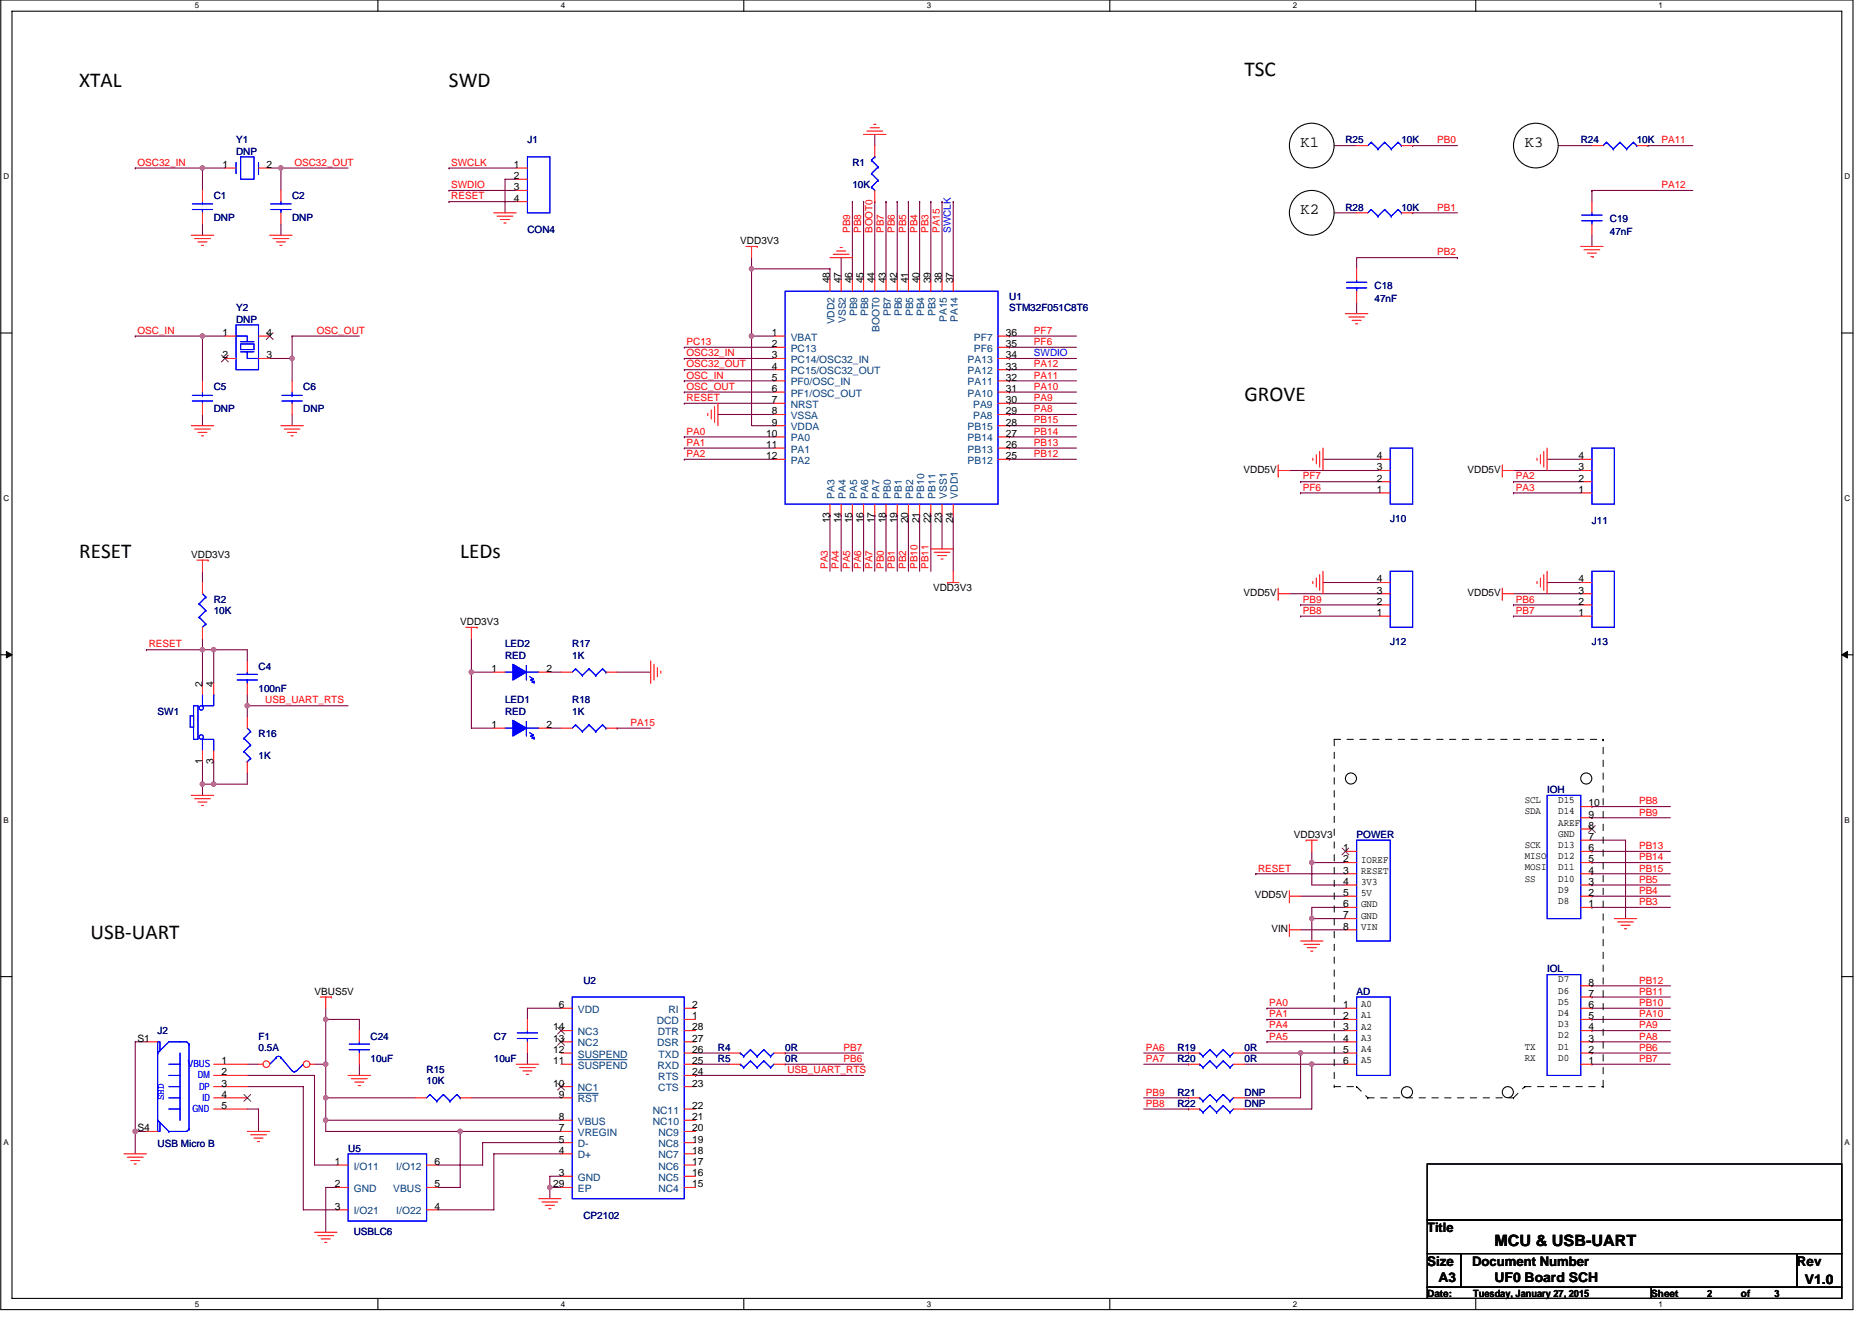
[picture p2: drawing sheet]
<svg xmlns="http://www.w3.org/2000/svg" width="297mm" height="210mm" viewBox="0 0 297 210" stroke-linecap="round" stroke-linejoin="round" font-family="sans-serif">
<path d="M.1 0h293.9v207.9h-293.9zM1.9 1.8h290.3v204.3h-290.3z" fill="none" stroke="#000" stroke-width=".17"/>
<g fill="#fff">
<path d="M30.9 .2h.7v1.4h-.7z"/>
<path d="M30.9 206.3h.7v1.4h-.7z"/>
</g>
<path d="M60 0v1.8M60 206.1v1.8" fill="none" stroke="#000" stroke-width=".17"/>
<g fill="#fff">
<path d="M89 .2h.7v1.4h-.7z"/>
<path d="M89 206.3h.7v1.4h-.7z"/>
</g>
<path d="M118 0v1.8M118 206.1v1.8" fill="none" stroke="#000" stroke-width=".17"/>
<g fill="#fff">
<path d="M147 .2h.7v1.4h-.7z"/>
<path d="M147 206.3h.7v1.4h-.7z"/>
</g>
<path d="M176.1 0v1.8M176.1 206.1v1.8" fill="none" stroke="#000" stroke-width=".17"/>
<g fill="#fff">
<path d="M205.1 .2h.7v1.4h-.7z"/>
<path d="M205.1 206.3h.7v1.4h-.7z"/>
</g>
<path d="M234.2 0v1.8M234.2 206.1v1.8" fill="none" stroke="#000" stroke-width=".17"/>
<g fill="#fff">
<path d="M263.2 .2h.7v1.4h-.7z"/>
<path d="M263.2 206.3h.7v1.4h-.7z"/>
<path d="M.6 27.3h.9v1.4h-.9z"/>
<path d="M292.7 27.3h.9v1.4h-.9z"/>
<path d="M.6 78.4h.9v1.4h-.9z"/>
<path d="M292.7 78.4h.9v1.4h-.9z"/>
</g>
<path d="M.1 52.9h1.8M292.2 52.9h1.8" fill="none" stroke="#000" stroke-width=".17"/>
<g fill="#fff">
<path d="M.6 129.5h.8v1.4h-.8z"/>
<path d="M292.7 129.5h.8v1.4h-.8z"/>
</g>
<path d="M.1 103.9h1.8M292.2 103.9h1.8" fill="none" stroke="#000" stroke-width=".17"/>
<path d="M1 103.4l.9 .5-.9 .5zM292.2 103.9l.9-.5v1z" fill="#000" stroke="#000" stroke-width=".16"/>
<g fill="#fff">
<path d="M.5 180.5h.9v1.4h-.9z"/>
<path d="M292.7 180.5h.8v1.4h-.8z"/>
</g>
<g fill="none" stroke="#000" stroke-width=".17">
<path d="M.1 155h1.8M292.2 155h1.8M226.5 184.7h65.7v8.9h-65.7zM226.5 193.6h65.7v5.4h-65.7zM226.5 199h5.3v5.3h-5.3zM231.8 199h53.3v5.3h-53.3zM285.1 199h7.1v5.3h-7.1zM226.5 204.3h35.5v1.8h-35.5zM262 204.3h30.2v1.8h-30.2z"/>
<circle cx="208.1" cy="23.1" r="3.5"/>
<circle cx="208.1" cy="33.8" r="3.5"/>
<circle cx="243.7" cy="23.1" r="3.5"/>
<circle cx="214.4" cy="123.6" r=".88"/>
<circle cx="251.7" cy="123.6" r=".88"/>
<circle cx="223.3" cy="173.3" r=".88"/>
<circle cx="239.3" cy="173.3" r=".88"/>
</g>
<g fill="none" stroke="#800040" stroke-width=".17">
<path d="M21.5 26.7h.1M21.5 26.7h10.6M32.1 35.6v1.7M32.1 26.7h3.6M32.1 26.7h.1M32.1 26.7v3.5M42.8 26.7h1.8M44.6 35.6v1.7M44.6 26.7h.1M44.6 26.7h10.6M44.6 26.7v3.5M71.2 32h.1"/>
<path d="M71.2 26.7h.1M71.2 30.2h.1M71.2 26.7h10.7M71.2 30.2h10.7M71.2 32h10.7M81.9 28.4h-1.8v5.4M135.3 32h.1M135.3 32v12.4M137 32h.1M137 32v12.4M138.8 32h.1M138.8 21.3v1.8"/>
<path d="M138.8 32v12.4M140.6 32h.1M140.6 32v12.4M142.4 32h.1M142.4 32v12.4M144.1 32h.1M144.1 32v12.4M145.9 32h.1M145.9 32v12.4M147.7 32h.1M147.7 32v12.4M149.5 32h.1"/>
<path d="M149.5 32v12.4M151.3 32h.1M151.3 32v12.4M211.7 23.1h3.6M211.7 33.8h3.6M224.2 23.1h.1M224.2 33.8h.1M224.2 23.1h7.1M224.2 33.8h7.1M247.3 23.1h5.3M252.6 30.2v1.8M252.6 30.2h.1"/>
<path d="M252.6 37.3v1.8M252.6 30.2h16M261.5 23.1h.1M261.5 23.1h7.1M21.5 53.3h.1M21.5 53.3h10.6M32.1 53.3h.1M32.1 53.3h3.6M32.1 53.3v7.2M42.8 56.9h3.6M46.4 56.9h.1M46.4 53.3v3.6"/>
<path d="M46.4 53.3h.1M46.4 56.9v3.6M46.4 53.3h10.6M108.6 56.9h.1M108.6 58.7h.1M108.6 55.1h.1M108.6 56.9h14.2M108.6 58.7h14.2M108.6 55.1h14.2M119.2 53.3v14.3h3.6M119.2 53.3h.1M119.2 42.7h12.5v1.7"/>
<path d="M119.2 40.9v1.8M119.2 42.7v10.6h3.6M119.2 42.7h.1M133.5 40.9v3.5M160.1 56.9h.1M160.1 58.7h.1M160.1 53.3h.1M160.1 55.1h.1M160.1 56.9h10.7M160.1 53.3h10.7M160.1 58.7h10.7M160.1 55.1h10.7"/>
<path d="M215.3 48v1.8M231.3 40.9h-16v1.8M231.3 40.9h.1M32.1 65.8v1.8M46.4 65.8v1.8M108.6 60.5h.1M108.6 62.2h.1M108.6 64h.1M108.6 69.3h.1M108.6 71.1h.1M108.6 72.9h.1M108.6 60.5h14.2"/>
<path d="M108.6 62.2h14.2M108.6 64h14.2M108.6 69.3h14.2M108.6 71.1h14.2M108.6 72.9h14.2M113.9 65.8h8.9M160.1 64h.1M160.1 62.2h.1M160.1 69.3h.1M160.1 71.1h.1M160.1 72.9h.1M160.1 65.8h.1"/>
<path d="M160.1 67.6h.1M160.1 60.5h.1M160.1 60.5h10.7M160.1 62.2h10.7M160.1 64h10.7M160.1 69.3h10.7M160.1 71.1h10.7M160.1 72.9h10.7M160.1 65.8h10.7M160.1 67.6h10.7M204.6 74.7h14.2M206.4 76.5h.1"/>
<path d="M206.4 78.2h.1M206.4 76.5h12.4M206.4 78.2h12.4M209.9 72.9h8.9M240.2 76.5h.1M240.2 78.2h.1M240.2 74.7h10.6M240.2 76.5h10.6M240.2 78.2h10.6M245.5 72.9h5.3M32.1 90.7v1.8M131.7 81.8h.1"/>
<path d="M131.7 81.8v8.9M133.5 81.8h.1M133.5 81.8v8.9M135.3 81.8h.1M135.3 81.8v8.9M137 81.8h.1M137 81.8v8.9M138.8 81.8h.1M138.8 81.8v8.9M140.6 81.8h.1M140.6 81.8v8.9M142.4 81.8h.1"/>
<path d="M142.4 81.8v8.9M144.1 81.8h.1M144.1 81.8v8.9M145.9 81.8h.1M145.9 81.8v8.9M147.7 81.8h.1M147.7 81.8v8.9M149.5 81.8v5.3M151.3 81.8v8.9M204.6 94.2h14.2M206.4 96h.1M206.4 97.8h.1"/>
<path d="M206.4 96h12.4M206.4 97.8h12.4M209.9 92.5h8.9M240.2 94.2h10.6M240.2 96h.1M240.2 97.8h.1M240.2 96h10.6M240.2 97.8h10.6M245.5 92.5h5.3M23.2 103.1h.1M23.2 103.1h16v1.8M32.1 103.1v5.4"/>
<path d="M32.1 101.3v1.8M32.1 103.1h.1M33.9 103.1v5.4M33.9 103.1h.1M39.2 112v1.8M39.2 112h.1M39.2 110.2v1.8M39.2 112h16M74.8 106.7v8.9h3.6M74.8 106.7h3.6M74.8 106.7h.1M74.8 101.3v5.4"/>
<path d="M87.2 115.6h1.8M87.2 106.7h1.8M97.9 115.6h.1M97.9 106.7h5.3M97.9 115.6h5.3M32.1 124.5h.1M32.1 120.9v3.6M32.1 124.5h1.8M32.1 124.5v1.7M33.9 120.9v3.6M33.9 124.5h.1M39.2 122.7v1.8h-5.3"/>
<path d="M199.3 138.7h.1M199.3 138.7h14.2M208.1 136.9v3.6h5.4M208.1 136.9h.1M208.1 135.1v1.8M208.1 136.9h5.4M252.6 128h.1M252.6 129.8h.1M252.6 133.3h5.3v12.5M252.6 135.1h.1M252.6 136.9h.1M252.6 138.7h.1"/>
<path d="M252.6 138.7h12.4M252.6 128h12.4M252.6 129.8h12.4M252.6 135.1h12.4M252.6 136.9h12.4M206.4 142.2h7.1M206.4 147.6h7.1M208.1 145.8h.1M208.1 145.8v3.6M213.5 144h-5.4v1.8h5.4M252.6 140.5h.1M252.6 142.2h.1"/>
<path d="M252.6 158.2h.1M252.6 156.5h.1M252.6 144h.1M252.6 140.5h12.4M252.6 142.2h12.4M252.6 158.2h12.4M252.6 156.5h12.4M252.6 144h12.4M21.5 179.6h1.7M21.5 179.6h.1M21.5 179.6v3.5M23.2 165.4h-1.7v14.2"/>
<path d="M39.2 176h1.8v3.6M39.2 170.7h10.7v14.2h3.6M39.2 172.5h8.9v19.5h5.4M39.2 168.9h1.8M49.9 168.9h1.8M51.7 174.2h.1M51.7 177.8h.1M51.7 177.8v1.8h21.3M51.7 161.8h.1M51.7 168.9v5.3h14.2M51.7 161.8h5.3v1.8M51.7 160v1.8"/>
<path d="M51.7 161.8v7.1M51.7 174.2v3.6M51.7 177.8h37.3M57 168.9v1.8M73 179.6h.1M73 179.6v8.9h-3.5M73 179.6h16M74.8 174.2h14.2M83.7 167.1v1.8M89 160h-5.3v1.8M110.4 170.7h.1M110.4 167.1h5.3"/>
<path d="M110.4 168.9h5.3M110.4 170.7h26.6M124.6 167.1h.1M124.6 168.9h.1M124.6 167.1h12.4M124.6 168.9h12.4M181.5 167.1h7.1M181.5 168.9h7.1M181.5 174.2h7.1M181.5 176h7.1M188.6 174.2h.1M188.6 176h.1"/>
<path d="M188.6 168.9h.1M188.6 167.1h.1M197.5 168.9h10.6M197.5 167.1h8.9M201 160h.1M201 161.8h.1M201 163.6h.1M201 165.4h.1M201 160h12.5M201 161.8h12.5M201 163.6h12.5M201 165.4h12.5"/>
<path d="M206.4 167.1h.1M206.4 167.1v7.1h-8.9M206.4 167.1h7.1M208.1 168.9h.1M208.1 168.9v7.1h-10.6M208.1 168.9h5.4M252.6 160h.1M252.6 168.9h.1M252.6 167.1h.1M252.6 161.8h.1M252.6 163.6h.1M252.6 165.4h.1"/>
<path d="M252.6 160h12.4M252.6 161.8h12.4M252.6 167.1h12.4M252.6 168.9h12.4M252.6 163.6h12.4M252.6 165.4h12.4M53.5 188.5h-1.8v7.1M87.2 188.5h1.8M87.2 188.5h.1M87.2 188.5v1.7M89 186.7h-1.8v1.8M89 181.4h-12.4v3.5h-7.1"/>
<path d="M89 183.1h-10.6v8.9h-8.9"/>
</g>
<g fill="#f0f" stroke="#f0f" stroke-width=".17">
<circle cx="32.1" cy="53.3" r=".35"/>
<circle cx="46.3" cy="56.9" r=".35"/>
<circle cx="119.2" cy="53.3" r=".35"/>
<circle cx="44.6" cy="26.7" r=".35"/>
<circle cx="32.1" cy="26.7" r=".35"/>
<circle cx="119.2" cy="42.7" r=".35"/>
<circle cx="208.1" cy="145.8" r=".35"/>
<circle cx="206.4" cy="167.1" r=".35"/>
<circle cx="208.1" cy="168.9" r=".35"/>
<circle cx="21.4" cy="179.6" r=".35"/>
<circle cx="51.7" cy="174.2" r=".35"/>
<circle cx="51.7" cy="177.8" r=".35"/>
<circle cx="73" cy="179.6" r=".35"/>
<circle cx="87.2" cy="188.5" r=".35"/>
<circle cx="51.7" cy="168.9" r=".35"/>
<circle cx="51.7" cy="161.8" r=".35"/>
<circle cx="32.1" cy="124.4" r=".35"/>
<circle cx="74.8" cy="106.7" r=".35"/>
<circle cx="33.9" cy="103.1" r=".35"/>
<circle cx="33.9" cy="124.4" r=".35"/>
<circle cx="39.2" cy="112" r=".35"/>
<circle cx="208.1" cy="136.9" r=".35"/>
<circle cx="32.1" cy="103.1" r=".35"/>
</g>
<g fill="none" stroke="#f00" stroke-width=".17">
<path d="M138.6 19.7h.4M30.3 37.3h3.6M30.9 37.9h2.5M31.4 38.4h1.4M32 38.9h.3M32.1 30.2v1.8M32.1 33.8v1.8M42.8 37.3h3.6M43.3 37.9h2.5M43.9 38.4h1.4M44.4 38.9h.3M78.4 33.8h3.5"/>
<path d="M78.9 34.3h2.5M79.4 34.8h1.5M80 35.4h.3M81.9 26.7h1.8M81.9 28.4h1.8M81.9 30.2h1.8M81.9 32h1.8M118.4 39.1h1.7M119.2 39.1v1.8M120.1 39.1h.1M132.8 39.8h1.4M133.3 39.3h.3"/>
<path d="M137 21.3h3.6M137.6 20.8h2.5M138.1 20.3h1.4M138.8 23.1v1.8M138.8 30.2v1.8M215.3 23.1h1.7M222.4 23.1h1.8M250.8 39.1h3.6M251.4 39.6h2.4M122.8 53.3h1.8M122.8 55.1h1.8M122.8 56.9h1.8"/>
<path d="M122.8 58.7h1.8M131.7 40.9h3.6M131.7 44.4v1.8M132.2 40.4h2.5M133.5 44.4v1.8M135.3 44.4v1.8M137 44.4v1.8M138.8 44.4v1.8M140.6 44.4v1.8M142.4 44.4v1.8M144.1 44.4v1.8M145.9 44.4v1.8"/>
<path d="M147.7 44.4v1.8M149.5 44.4v1.8M151.3 44.4v1.8M158.4 53.3h1.7M158.4 55.1h1.7M158.4 56.9h1.7M158.4 58.7h1.7M213.5 49.8h3.5M214 50.3h2.5M214.5 50.8h1.5M215.1 51.4h.3M215.3 42.7v1.7"/>
<path d="M215.3 46.2v1.8M251.9 40.2h1.4M252.4 40.7h.4M252.8 40.7h.1M30.3 67.6h3.6M30.9 68.1h2.5M31.4 68.6h1.4M32 69.2h.3M32.1 60.5v1.7M32.1 64v1.8M44.6 67.6h3.5M45.1 68.1h2.5"/>
<path d="M45.6 68.6h1.5M46.2 69.2h.3M46.4 60.5v1.7M46.4 64v1.8M112.3 65.6v.4M112.9 65.1v1.4M113.4 64.5v2.5M113.9 64v3.6M122.8 60.5h1.8M122.8 62.2h1.8M122.8 64h1.8M122.8 65.8h1.8"/>
<path d="M122.8 67.6h1.8M122.8 69.3h1.8M122.8 71.1h1.8M122.8 72.9h1.8M158.4 60.5h1.7M158.4 62.2h1.7M158.4 64h1.7M158.4 65.8h1.7M158.4 67.6h1.7M158.4 69.3h1.7M158.4 71.1h1.7M158.4 72.9h1.7"/>
<path d="M202.8 74.7h1.8M202.8 75.6h.1M202.8 73.8v1.8M208.3 72.7v.4M208.9 72.2v1.4M209.4 71.6v2.5M209.9 71.1v3.6M238.4 74.7h1.8M238.4 75.6h.1M238.4 73.8v1.8M243.9 72.7v.4M244.4 72.2v1.4"/>
<path d="M245 71.6v2.5M245.5 71.1v3.6M31.2 88.9h1.8M32.1 88.9v1.8M33 88.9h.1M73.9 99.6h1.8M74.8 99.6v1.7M75.7 99.6h.1M131.7 80v1.8M133.5 80v1.8M135.3 80v1.8M137 80v1.8"/>
<path d="M138.8 80v1.8M140.6 80v1.8M142.4 80v1.8M144.1 80v1.8M145.9 80v1.8M147.7 87.1h3.6M147.7 80v1.8M148.2 87.7h2.5M148.8 88.2h1.4M149.3 88.7h.3M149.5 80v1.8M150.4 92.5h.1"/>
<path d="M150.4 92.5h1.7M151.3 90.7v1.8M151.3 80v1.8M202.8 94.2h1.8M202.8 95.1h.1M202.8 93.3v1.8M208.3 92.3v.3M208.9 91.7v1.5M209.4 91.2v2.5M209.9 90.7v3.5M238.4 94.2h1.8M238.4 95.1h.1"/>
<path d="M238.4 93.3v1.8M243.9 92.3v.3M244.4 91.7v1.5M245 91.2v2.5M245.5 90.7v3.5M250.8 92.5h1.8M250.8 97.8h1.8M250.8 96h1.8M250.8 94.2h1.8M39.2 104.9v1.8M39.2 108.5v1.7M39.2 113.8v1.8"/>
<path d="M78.4 115.6h1.7M85.5 115.6h1.7M89 115.6h1.8M89 106.7h1.8M96.1 115.6h1.8M96.1 106.7h1.8M103.2 104.9v3.6M103.8 105.4v2.5M104.3 106v1.4M104.9 106.5v.3M30.3 126.2h3.6M30.9 126.8h2.5"/>
<path d="M31.4 127.3h1.4M32 127.8h.3M39.2 120.9v1.8M207.3 133.3h.1M207.3 133.3h1.7M208.1 133.3v1.8M250.8 133.3h1.8M250.8 138.7h1.8M250.8 136.9h1.8M250.8 135.1h1.8M250.8 131.6h1.8M250.8 129.8h1.8"/>
<path d="M250.8 128h1.8M50.8 158.2h1.8M51.7 158.2v1.8M52.6 158.2h.1M204.6 142.2h1.8M204.6 143.1h.1M204.6 147.6h1.8M204.6 148.5h.1M204.6 141.4v1.7M204.6 146.7v1.8M206.4 149.4h3.5M206.9 149.9h2.5"/>
<path d="M207.4 150.4h1.5M208 151h.3M250.8 144h1.8M250.8 142.2h1.8M250.8 140.5h1.8M256.2 145.8h3.5M256.7 146.3h2.5M257.2 146.9h1.5M257.8 147.4h.3M39.2 179.6h3.6M55.2 170.7h3.6M55.8 171.2h2.5"/>
<path d="M56.3 171.7h1.4M56.9 172.3h.3M81.9 168.9h3.6M82.4 169.4h2.5M83 170h1.4M83.5 170.5h.4M188.6 176h1.8M195.7 176h1.8M213.5 160h1.8M213.5 161.8h1.8M213.5 163.6h1.8M213.5 165.4h1.8"/>
<path d="M213.5 167.1h1.8M213.5 168.9h1.8M19.7 183.1h3.5M20.2 183.7h2.5M20.7 184.2h1.5M21.3 184.7h.3M39.8 180.1h2.5M40.3 180.6h1.4M40.8 181.2h.4M49.9 195.6h3.6M50.4 196.1h2.5M51 196.6h1.4"/>
<path d="M51.5 197.2h.4M53.5 184.9h1.7M53.5 188.5h1.7M53.5 192h1.7M67.7 184.9h1.8M67.7 188.5h1.8M67.7 192h1.8M85.5 190.2h3.5M86 190.8h2.5M86.5 191.3h1.5M87.1 191.9h.3"/>
</g>
<g fill="none" stroke="#000" stroke-width=".16" stroke-dasharray="1 1 1 1 1 1 1 1">
<path d="M211.7 117.3v55.2M211.7 117.3h42.7M254.4 117.3h.1M211.7 172.5h.1M211.7 172.5h3.6M215.3 172.5h.1M215.3 172.5l1.7 1.7M217 174.2h.1M217 174.2h23.2M240.2 174.2l1.7-1.7M240.2 174.2h.1M241.9 172.5h.1"/>
<path d="M241.9 172.5h12.5M254.4 172.5h.1M254.4 172.5v-55.2"/>
</g>
<g fill="none" stroke="#00f" stroke-width=".17">
<path d="M30.5 33.3h3.2M30.5 32.4h3.2M32.1 32v.4M32.1 33.3h.1M32.1 33.3v.5M83.7 24.9h3.5v8.9h-3.5zM138.3 29.7h.1M138.3 27.6h.1M138.3 25.4h.1M138.3 29.7l.5 .5M138.3 27.6l1 1M138.3 25.4l1 1.1"/>
<path d="M138.8 24.9h.1M138.8 24.9l-.5 .5M139.3 28.6h.1M139.3 26.5h.1M139.3 28.6l-1 1.1M139.3 26.5l-1 1.1M217.6 22.6h.1M217.6 22.6l-.6 .5M217.6 22.6l1 1M218.6 23.6h.1M219.7 22.6h.1M219.7 22.6l-1.1 1"/>
<path d="M219.7 22.6l1.1 1M220.8 23.6h.1M221.8 22.6h.1M221.8 22.6l-1 1M221.8 22.6l.6 .5M222.4 23.1h.1M124.6 46.2h33.8v33.8h-33.8zM213.7 45.7h3.2M213.7 44.8h3.2M215.3 44.4v.4M215.3 45.7h.1M215.3 45.7v.5"/>
<path d="M30.5 62.8h3.2M30.5 63.6h3.2M32.1 63.6v.4M32.1 62.8h.1M32.1 62.2v.6M44.7 62.8h3.3M44.7 63.6h3.3M46.4 63.6v.4M46.4 62.8h.1M46.4 62.2v.6M252.6 90.7h3.6v8.9h-3.6zM37.6 107.9h3.2"/>
<path d="M37.6 107h3.2M38.7 117.2h.1M38.7 119.3h.1M38.7 117.2l1.1 1M38.7 119.3l1.1 1.1M39.2 106.7v.3M39.2 107.9h.1M39.2 115.6l.6 .5M39.2 107.9v.6M39.8 116.1h.1M39.8 118.2h.1M39.8 116.1l-1.1 1.1"/>
<path d="M39.8 118.2l-1.1 1.1M80.1 115.6h5.4M83.5 114.5v2.3M84 116.3l.6 .3M84.6 116.6h.1M84.6 116.6l-.4 .2 .5 .4M84.7 117.2h.1M84.7 117v.2h-.3M91.3 115h.1M91.3 106.2h.1M91.3 115l-.5 .6M91.3 115l1.1 1.1"/>
<path d="M91.3 106.2l-.5 .5M91.3 106.2l1.1 1M92.4 116.1h.1M92.4 107.2h.1M93.5 115h.1M93.5 106.2h.1M93.5 115l-1.1 1.1M93.5 115l1 1.1M93.5 106.2l-1.1 1M93.5 106.2l1 1M94.5 116.1h.1M94.5 107.2h.1"/>
<path d="M95.6 115h.1M95.6 106.2h.1M95.6 115l-1.1 1.1M95.6 115l.5 .6M95.6 106.2l-1.1 1M95.6 106.2l.5 .5M96.1 115.6h.1M96.1 106.7h.1M39.2 120.9h.1M39.8 120.4h.1M39.8 120.4l-.6 .5M245.5 126.2h5.3v19.6h-5.3z"/>
<path d="M215.3 158.2h5.3v12.5h-5.3zM43.8 167.8a.56 .56 0 0 1 .8 0M43.9 167.9h.1M43.9 167.9l-1.1 1M44.6 167.9h.1M44.6 167.9l1.8 2.1M46.4 169.9l.3 .2 .3-.2M48.1 168.9h.1M48.1 168.9l-1 1.1M190.4 176h.1M190.4 176l.5 .6M190.9 176.6h.1"/>
<path d="M192 175.5h.1M192 175.5l1 1.1M192 175.5l-1.1 1.1M193 176.6h.1M194.1 175.5h.1M194.1 175.5l1.1 1.1M194.1 175.5l-1.1 1.1M195.2 176.6h.1M195.7 176l-.5 .6M55.2 183.1h12.5v10.7h-12.5z"/>
</g>
<g fill="#00f" stroke="#00f" stroke-width=".17">
<path d="M81.4 114.3l2.1 1.3-2.1 1.2z" fill-rule="evenodd"/>
<path d="M81.4 114.3l2.1 1.3-2.1 1.2z" fill-rule="evenodd"/>
</g>
<path d="M252.1 131l1.1 1.1M253.1 131l-1.1 1.1" fill="none" stroke="#804000" stroke-width=".16"/>
<circle cx="42.3" cy="168.9" r=".52" fill="#fff" stroke="#f00" stroke-width=".17"/>
<path d="M41 168.9h.7" fill="none" stroke="#f00" stroke-width=".17"/>
<circle cx="48.6" cy="168.9" r=".52" fill="#fff" stroke="#f00" stroke-width=".17"/>
<g fill="none" stroke="#f00" stroke-width=".17">
<path d="M35.7 26.7h1.8M41 26.7h1.8M44.6 30.2v1.8M44.6 33.8v1.8M215.3 33.8h1.7M222.4 33.8h1.8M252.6 32v1.8M252.6 35.6v1.7M252.6 23.1h1.8M259.7 23.1h1.8M35.7 53.3h1.8M35.7 56.9h1.8"/>
<path d="M41 53.3h1.8M41 56.9h1.8M218.8 78.2h1.8M218.8 76.5h1.8M218.8 74.7h1.8M218.8 72.9h1.8M250.8 78.2h1.8M250.8 76.5h1.8M250.8 74.7h1.8M250.8 72.9h1.8M32.1 92.5v1.7M32.1 99.6v1.7"/>
<path d="M218.8 97.8h1.8M218.8 96h1.8M218.8 94.2h1.8M218.8 92.5h1.8M32.1 108.5v1.7M32.1 119.1v1.8M33.9 108.5v1.7M33.9 119.1v1.8M78.4 106.7h1.7M85.5 106.7h1.7M213.5 135.1h1.8M213.5 136.9h1.8"/>
<path d="M213.5 138.7h1.8M213.5 140.5h1.8M213.5 142.2h1.8M213.5 144h1.8M213.5 145.8h1.8M213.5 147.6h1.8M250.8 158.2h1.8M250.8 156.5h1.8M23.2 165.4h1.8M23.2 179.6h1.8M33.9 168.9h5.3M33.9 174.2h5.3"/>
<path d="M33.9 170.7h5.3M33.9 172.5h5.3M33.9 176h5.3M49.2 168.9h.7M57 163.6v1.8M57 167.1v1.8M65.9 174.2h1.8M73 174.2h1.8M83.7 161.8v1.8M83.7 165.4v1.7M89 168.9h1.8M89 167.1h1.8"/>
<path d="M89 165.4h1.8M89 163.6h1.8M89 160h1.8M89 174.2h1.8M89 172.5h1.8M89 179.6h1.8M89 177.8h1.8M108.6 168.9h1.8M108.6 167.1h1.8M108.6 165.4h1.8M108.6 163.6h1.8M108.6 161.8h1.8"/>
<path d="M108.6 160h1.8M108.6 170.7h1.8M108.6 172.5h1.8M108.6 176h1.8M108.6 179.6h1.8M108.6 177.8h1.8M115.7 168.9h1.8M115.7 167.1h1.8M122.8 168.9h1.8M122.8 167.1h1.8M188.6 168.9h1.8M188.6 167.1h1.8"/>
<path d="M188.6 174.2h1.8M195.7 168.9h1.8M195.7 167.1h1.8M195.7 174.2h1.8M250.8 168.9h1.8M250.8 167.1h1.8M250.8 165.4h1.8M250.8 163.6h1.8M250.8 161.8h1.8M250.8 160h1.8M89 186.7h1.8M89 183.1h1.8"/>
<path d="M89 181.4h1.8M89 188.5h1.8M108.6 186.7h1.8M108.6 183.1h1.8M108.6 181.4h1.8M108.6 188.5h1.8M108.6 184.9h1.8"/>
</g>
<g fill="none" stroke="#00f" stroke-width=".17">
<path d="M37.5 25.8v1.8M38.2 24.9h2.1v3.5h-2.1zM41 27.6h.1M41 25.8v1.8M43 33.3h3.2M43 32.4h3.2M44.6 32v.4M44.6 33.3h.1M44.6 33.3v.5M217.6 33.3h.1M217.6 33.3l-.6 .5M217.6 33.3l1 1"/>
<path d="M218.6 34.3h.1M219.7 33.3h.1M219.7 33.3l-1.1 1M219.7 33.3l1.1 1M220.8 34.3h.1M221.8 33.3h.1M221.8 33.3l-1 1M221.8 33.3l.6 .5M222.4 33.8h.1M251 35h3.2M251 34.1h3.2M252.6 33.8v.3"/>
<path d="M252.6 35h.1M252.6 35v.6M254.9 22.6h.1M254.9 22.6l-.5 .5M254.9 22.6l1.1 1M256 23.6h.1M257 22.6h.1M257 22.6l-1 1M257 22.6l1.1 1M258.1 23.6h.1M259.2 22.6h.1M259.2 22.6l-1.1 1"/>
<path d="M259.2 22.6l.5 .5M259.7 23.1h.1M37.5 51.6h3.5v7.1h-3.5zM37.5 53.3h1.7v.9M38.2 54.6h2.1v.9h-2.1zM38.2 54.2h2.1M38.2 55.8h2.1M39.2 55.8v1.1h1.8M39.2 55.8h.1M220.6 71.1h3.6v8.9h-3.6zM252.6 71.1h3.6v8.9h-3.6zM31.6 95.8h.1"/>
<path d="M31.6 98h.1M31.6 95.8l1.1 1.1M31.6 98l1.1 1M32.1 99.6h.1M32.1 94.2l.6 .6M32.7 94.8h.1M32.7 96.9h.1M32.7 99h.1M32.7 94.8l-1.1 1M32.7 96.9l-1.1 1.1M32.7 99l-.6 .6M220.6 90.7h3.6v8.9h-3.6z"/>
<path d="M30.2 113.6h.5v1.8h-.5zM30.7 112h.7v5.3h-.7zM32.1 119.1v-1.8h1.8v1.8M32.1 110.2v1.8h1.8v-1.8M33.9 110.2h.1M80.1 106.7h5.4M83.5 105.6v2.3M84 107.4l.6 .3M84.6 107.7h.1M84.6 107.7l-.4 .2 .5 .4M84.7 108.3h.1M84.7 108.1v.2h-.3"/>
<path d="M215.3 133.3h5.3v16.1h-5.3zM90.8 158.2h17.8v32h-17.8zM245.5 154.7h5.3v16h-5.3zM25 177.8l.4 .4v1.4h-.4zM25 165.4h.4v1.4l-.4 .3zM25 167.1h.1M25 167.1v10.7l1.8 1.8M26.8 168.9h1.8M26.8 170.7h1.8M26.8 172.5h1.8M26.8 174.2h1.8M26.8 179.6h.1"/>
<path d="M26.8 176h1.8M28.6 167.1v10.7M30 179.2l-.4 .4h-2.8M30 165.7l-.4-.3h-2.8l-1.8 1.7M30 179.2h.1M30 165.7h.1M30 165.7v13.5M55.4 166.6h3.2M55.4 165.7h3.2M57 165.4v.3M57 166.6h.1M57 166.6v.5"/>
<path d="M68.2 173.7h.1M68.2 173.7l-.5 .5M68.2 173.7l1.1 1.1M69.3 174.8h.1M70.4 173.7h.1M70.4 173.7l-1.1 1.1M70.4 173.7l1 1.1M71.4 174.8h.1M72.5 173.7h.1M72.5 173.7l-1.1 1.1M72.5 173.7l.5 .5M73 174.2h.1"/>
<path d="M82.1 164.8h3.2M82.1 163.9h3.2M83.7 163.6v.3M83.7 164.8h.1M83.7 164.8v.6M117.5 167.1h.1M117.5 168.9h.1M117.5 167.1l.5 .6M117.5 168.9l.5 .5M118 167.7h.1M118 169.4h.1M119.1 166.6h.1"/>
<path d="M119.1 168.4h.1M119.1 166.6l1 1.1M119.1 166.6l-1.1 1.1M119.1 168.4l1 1M119.1 168.4l-1.1 1M120.1 167.7h.1M120.1 169.4h.1M121.2 166.6h.1M121.2 168.4h.1M121.2 166.6l1.1 1.1M121.2 166.6l-1.1 1.1M121.2 168.4l1.1 1"/>
<path d="M121.2 168.4l-1.1 1M122.3 167.7h.1M122.3 169.4h.1M122.8 167.1l-.5 .6M122.8 168.9l-.5 .5M190.4 174.2h.1M190.4 168.9h.1M190.4 167.1h.1M190.4 174.2l.5 .6M190.4 168.9l.5 .5M190.4 167.1l.5 .6M190.9 174.8h.1"/>
<path d="M190.9 169.4h.1M190.9 167.7h.1M192 173.7h.1M192 168.4h.1M192 166.6h.1M192 173.7l1 1.1M192 173.7l-1.1 1.1M192 168.4l1 1M192 168.4l-1.1 1M192 166.6l1 1.1M192 166.6l-1.1 1.1M193 174.8h.1"/>
<path d="M193 169.4h.1M193 167.7h.1M194.1 173.7h.1M194.1 168.4h.1M194.1 166.6h.1M194.1 173.7l1.1 1.1M194.1 173.7l-1.1 1.1M194.1 168.4l1.1 1M194.1 168.4l-1.1 1M194.1 166.6l1.1 1.1M194.1 166.6l-1.1 1.1M195.2 174.8h.1"/>
<path d="M195.2 169.4h.1M195.2 167.7h.1M195.7 174.2l-.5 .6M195.7 168.9l-.5 .5M195.7 167.1l-.5 .6"/>
<circle cx="31.9" cy="112.4" r=".34"/>
<circle cx="31.9" cy="117" r=".34"/>
</g>
<g fill="none" stroke="#804000" stroke-width=".16">
<path d="M35.2 56.4l1 1M36.2 56.4l-1.1 1M42.3 52.8l1 1.1M43.3 52.8l-1.1 1.1M213 134.6l1 1.1M214 134.6l-1.1 1.1M38.7 173.7l1.1 1.1M39.8 173.7l-1.1 1.1M88.5 171.9l1.1 1.1M88.5 164.8l1.1 1.1M88.5 163l1.1 1.1M89.6 171.9l-1.1 1.1"/>
<path d="M89.6 164.8l-1.1 1.1M89.6 163l-1.1 1.1"/>
</g>
<g fill="#00f" stroke="#00f" stroke-width=".17">
<path d="M81.4 105.4l2.1 1.3-2.1 1.2z" fill-rule="evenodd"/>
<path d="M81.4 105.4l2.1 1.3-2.1 1.2z" fill-rule="evenodd"/>
</g>
<path d="M91.7 173.5h3.2M91.7 168.2h7.8" fill="none" stroke="#004080" stroke-width=".16"/>
<g fill="#f0f" stroke="#f0f" stroke-width=".17">
<circle cx="32.1" cy="53.3" r=".35"/>
<circle cx="46.3" cy="56.9" r=".35"/>
<circle cx="119.2" cy="53.3" r=".35"/>
<circle cx="44.6" cy="26.7" r=".35"/>
<circle cx="32.1" cy="26.7" r=".35"/>
<circle cx="119.2" cy="42.7" r=".35"/>
<circle cx="208.1" cy="145.8" r=".35"/>
<circle cx="206.4" cy="167.1" r=".35"/>
<circle cx="208.1" cy="168.9" r=".35"/>
<circle cx="21.4" cy="179.6" r=".35"/>
<circle cx="51.7" cy="174.2" r=".35"/>
<circle cx="51.7" cy="177.8" r=".35"/>
<circle cx="73" cy="179.6" r=".35"/>
<circle cx="87.2" cy="188.5" r=".35"/>
<circle cx="51.7" cy="168.9" r=".35"/>
<circle cx="51.7" cy="161.8" r=".35"/>
<circle cx="32.1" cy="124.4" r=".35"/>
<circle cx="74.8" cy="106.7" r=".35"/>
<circle cx="33.9" cy="103.1" r=".35"/>
<circle cx="33.9" cy="124.4" r=".35"/>
<circle cx="39.2" cy="112" r=".35"/>
<circle cx="208.1" cy="136.9" r=".35"/>
<circle cx="32.1" cy="103.1" r=".35"/>
</g>
<g font-size="3.4">
<text x="12.6" y="13.9">XTAL</text>
<text x="71.2" y="13.9">SWD</text>
<text x="197.5" y="12.1">TSC</text>
<text x="197.5" y="63.6">GROVE</text>
<text x="12.6" y="88.5">RESET</text>
<text x="73" y="88.5">LEDs</text>
<text x="14.3" y="149">USB-UART</text>
</g>
<g font-size="2.5">
<text x="206.4" y="23.3">K1</text>
<text x="241.9" y="23.3">K3</text>
<text x="206.4" y="34">K2</text>
<text x="237.1" y="197.7">MCU &amp; USB-UART</text>
</g>
<g font-size="2.1">
<text x="226.5" y="195.6">Title</text>
<text x="226.5" y="200.9">Size</text>
<text x="228.2" y="203.4">A3</text>
<text x="233.6" y="200.9">Document Number</text>
<text x="237.1" y="203.4">UF0 Board SCH</text>
<text x="285.1" y="200.9">Rev</text>
<text x="286.4" y="203.8">V1.0</text>
</g>
<g font-size="1.6" fill="#000080">
<text x="37.5" y="22.8">Y1</text>
<text x="83.7" y="22.8">J1</text>
<text x="213.5" y="22.8">R25</text>
<text x="222.4" y="22.8">10K</text>
<text x="250.8" y="22.8">R24</text>
<text x="259.7" y="22.8">10K PA11</text>
<text x="37.5" y="24.5">DNP</text>
<text x="135.3" y="26.3">R1</text>
<text x="135.3" y="29.9">10K</text>
<text x="33.9" y="31.6">C1</text>
<text x="33.9" y="35">DNP</text>
<text x="46.4" y="31.6">C2</text>
<text x="46.4" y="35">DNP</text>
<text x="213.5" y="33.4">R28</text>
<text x="222.4" y="33.4">10K</text>
<text x="255.4" y="35.2">C19</text>
<text x="83.7" y="37">CON4</text>
<text x="255.4" y="37.3">47nF</text>
<text x="160.1" y="47.6">U1</text>
<text x="218.1" y="45.9">C18</text>
<text x="37.5" y="49.4">Y2</text>
<text x="37.5" y="51.2">DNP</text>
<text x="160.1" y="49.4">STM32F051C8T6</text>
<text x="218.1" y="48">47nF</text>
<text x="33.9" y="61.9">C5</text>
<text x="33.9" y="65.4">DNP</text>
<text x="48.1" y="61.9">C6</text>
<text x="48.1" y="65.4">DNP</text>
<text x="220.6" y="82.8">J10</text>
<text x="252.6" y="83.2">J11</text>
<text x="33.9" y="95.7">R2</text>
<text x="33.9" y="97.4">10K</text>
<text x="41" y="106.3">C4</text>
<text x="80.1" y="102.8">LED2</text>
<text x="80.1" y="104.5">RED</text>
<text x="90.8" y="102.8">R17</text>
<text x="90.8" y="104.5">1K</text>
<text x="220.6" y="102.4">J12</text>
<text x="252.6" y="102.4">J13</text>
<text x="25" y="113.4">SW1</text>
<text x="41" y="109.9">100nF</text>
<text x="80.1" y="111.7">LED1</text>
<text x="80.1" y="113.4">RED</text>
<text x="90.8" y="111.7">R18</text>
<text x="90.8" y="113.4">1K</text>
<text x="41" y="117">R16</text>
<text x="41" y="120.5">1K</text>
<text x="245.5" y="125.9">IOH</text>
<text x="215.3" y="133">POWER</text>
<text x="245.5" y="154.3">IOL</text>
<text x="92.6" y="156.1">U2</text>
<text x="215.3" y="157.9">AD</text>
<text x="25" y="164.1">J2</text>
<text x="41" y="165">F1</text>
<text x="41" y="166.8">0.5A</text>
<text x="58.8" y="165">C24</text>
<text x="78.4" y="165">C7</text>
<text x="113.9" y="166.8">R4</text>
<text x="124.6" y="166.8">0R</text>
<text x="186.8" y="166.8">R19</text>
<text x="197.5" y="166.8">0R</text>
<text x="58.8" y="168.6">10uF</text>
<text x="67.7" y="170.3">R15</text>
<text x="67.7" y="172.1">10K</text>
<text x="78.4" y="168.6">10uF</text>
<text x="113.9" y="168.6">R5</text>
<text x="124.6" y="168.6">0R</text>
<text x="186.8" y="173.9">R21</text>
<text x="186.8" y="168.6">R20</text>
<text x="197.5" y="173.9">DNP</text>
<text x="197.5" y="168.6">0R</text>
<text x="186.8" y="175.7">R22</text>
<text x="197.5" y="175.7">DNP</text>
<text x="25" y="182.1">USB Micro B</text>
<text x="55.2" y="182.8">U5</text>
<text x="56.1" y="195.9">USBLC6</text>
<text x="92.6" y="193.4">CP2102</text>
</g>
<g font-size="1.6" fill="#f00">
<text x="228.1" y="22.8">PB0</text>
<text x="21.8" y="26.3">OSC32_IN</text>
<text x="46.7" y="26.3">OSC32_OUT</text>
<text x="71.6" y="26.3">SWCLK</text>
<text x="71.6" y="29.9">SWDIO</text>
<text x="263.6" y="29.9">PA12</text>
<text x="71.6" y="31.6">RESET</text>
<text x="228.1" y="33.4">PB1</text>
<text x="134.9" y="37" transform="rotate(-90 134.9 37)">PB9</text>
<text x="136.7" y="37" transform="rotate(-90 136.7 37)">PB8</text>
<text x="138.4" y="37" transform="rotate(-90 138.4 37)">BOOT0</text>
<text x="140.2" y="37" transform="rotate(-90 140.2 37)">PB7</text>
<text x="142" y="37" transform="rotate(-90 142 37)">PB6</text>
<text x="143.8" y="37" transform="rotate(-90 143.8 37)">PB5</text>
<text x="145.6" y="37" transform="rotate(-90 145.6 37)">PB4</text>
<text x="147.3" y="37" transform="rotate(-90 147.3 37)">PB3</text>
<text x="149.1" y="37" transform="rotate(-90 149.1 37)">PA15</text>
<text x="228.1" y="40.5">PB2</text>
<text x="21.8" y="53">OSC_IN</text>
<text x="50.3" y="53">OSC_OUT</text>
<text x="164.1" y="53">PF7</text>
<text x="108.9" y="56.5">OSC32_IN</text>
<text x="108.9" y="58.3">OSC32_OUT</text>
<text x="108.9" y="54.8">PC13</text>
<text x="164.1" y="58.3">PA12</text>
<text x="164.1" y="54.8">PF6</text>
<text x="108.9" y="60.1">OSC_IN</text>
<text x="108.9" y="61.9">OSC_OUT</text>
<text x="108.9" y="63.6">RESET</text>
<text x="164.1" y="63.6">PA9</text>
<text x="164.1" y="61.9">PA10</text>
<text x="164.1" y="65.4">PA8</text>
<text x="164.1" y="60.1">PA11</text>
<text x="108.9" y="69">PA0</text>
<text x="108.9" y="70.8">PA1</text>
<text x="164.1" y="69">PB14</text>
<text x="164.1" y="70.8">PB13</text>
<text x="164.1" y="67.2">PB15</text>
<text x="108.9" y="72.5">PA2</text>
<text x="164.1" y="72.5">PB12</text>
<text x="206.7" y="76.1">PF7</text>
<text x="206.7" y="77.9">PF6</text>
<text x="240.5" y="76.1">PA2</text>
<text x="240.5" y="77.9">PA3</text>
<text x="131.3" y="90.3" transform="rotate(-90 131.3 90.3)">PA3</text>
<text x="133.1" y="90.3" transform="rotate(-90 133.1 90.3)">PA4</text>
<text x="134.9" y="90.3" transform="rotate(-90 134.9 90.3)">PA5</text>
<text x="136.7" y="90.3" transform="rotate(-90 136.7 90.3)">PA6</text>
<text x="138.4" y="90.3" transform="rotate(-90 138.4 90.3)">PA7</text>
<text x="140.2" y="90.3" transform="rotate(-90 140.2 90.3)">PB0</text>
<text x="142" y="90.3" transform="rotate(-90 142 90.3)">PB1</text>
<text x="143.8" y="90.3" transform="rotate(-90 143.8 90.3)">PB2</text>
<text x="145.6" y="90.3" transform="rotate(-90 145.6 90.3)">PB10</text>
<text x="147.3" y="90.3" transform="rotate(-90 147.3 90.3)">PB11</text>
<text x="206.7" y="95.7">PB9</text>
<text x="240.5" y="95.7">PB6</text>
<text x="206.7" y="97.4">PB8</text>
<text x="240.5" y="97.4">PB7</text>
<text x="23.6" y="102.8">RESET</text>
<text x="42.1" y="111.7">USB_UART_RTS</text>
<text x="100.1" y="115.2">PA15</text>
<text x="260.1" y="127.7">PB8</text>
<text x="260.1" y="129.4">PB9</text>
<text x="260.1" y="134.8">PB13</text>
<text x="260.1" y="136.5">PB14</text>
<text x="199.6" y="138.3">RESET</text>
<text x="260.1" y="138.3">PB15</text>
<text x="260.1" y="140.1">PB5</text>
<text x="260.1" y="141.9">PB4</text>
<text x="260.1" y="143.7">PB3</text>
<text x="201.4" y="159.7">PA0</text>
<text x="201.4" y="161.4">PA1</text>
<text x="260.1" y="157.9">PB11</text>
<text x="260.1" y="159.7">PB10</text>
<text x="260.1" y="156.1">PB12</text>
<text x="260.1" y="161.4">PA10</text>
<text x="133.8" y="166.8">PB7</text>
<text x="181.8" y="166.8">PA6</text>
<text x="201.4" y="163.2">PA4</text>
<text x="201.4" y="165">PA5</text>
<text x="260.1" y="166.8">PB6</text>
<text x="260.1" y="163.2">PA9</text>
<text x="260.1" y="165">PA8</text>
<text x="124.9" y="170.3">USB_UART_RTS</text>
<text x="133.8" y="168.6">PB6</text>
<text x="181.8" y="173.9">PB9</text>
<text x="181.8" y="168.6">PA7</text>
<text x="260.1" y="168.6">PB7</text>
<text x="181.8" y="175.7">PB8</text>
</g>
<g font-size="1.6">
<text x="35.3" y="26.6">1</text>
<text x="42.3" y="26.6">2</text>
<text x="81.6" y="26.6">1</text>
<text x="81.6" y="28.4">2</text>
<text x="81.6" y="30.2">3</text>
<text x="81.6" y="32">4</text>
<text x="117.5" y="38.8">VDD3V3</text>
<text x="131.7" y="45" transform="rotate(-90 131.7 45)">48</text>
<text x="133.5" y="45" transform="rotate(-90 133.5 45)">47</text>
<text x="135.2" y="45" transform="rotate(-90 135.2 45)">46</text>
<text x="137" y="45" transform="rotate(-90 137 45)">45</text>
<text x="138.8" y="45" transform="rotate(-90 138.8 45)">44</text>
<text x="140.6" y="45" transform="rotate(-90 140.6 45)">43</text>
<text x="142.3" y="45" transform="rotate(-90 142.3 45)">42</text>
<text x="144.1" y="45" transform="rotate(-90 144.1 45)">41</text>
<text x="145.9" y="45" transform="rotate(-90 145.9 45)">40</text>
<text x="147.7" y="45" transform="rotate(-90 147.7 45)">39</text>
<text x="149.5" y="45" transform="rotate(-90 149.5 45)">38</text>
<text x="151.2" y="45" transform="rotate(-90 151.2 45)">37</text>
<text x="35.3" y="53.3">1</text>
<text x="42.3" y="53.3">4</text>
<text x="122.4" y="53.3">1</text>
<text x="159.6" y="53.3">36</text>
<text x="35.3" y="56.9">2</text>
<text x="42.3" y="56.9">3</text>
<text x="122.4" y="55.1">2</text>
<text x="122.4" y="56.9">3</text>
<text x="122.4" y="58.7">4</text>
<text x="159.6" y="58.7">33</text>
<text x="159.6" y="56.9">34</text>
<text x="159.6" y="55.1">35</text>
<text x="122.4" y="60.4">5</text>
<text x="122.4" y="62.2">6</text>
<text x="122.4" y="64">7</text>
<text x="122.4" y="65.8">8</text>
<text x="159.6" y="65.8">29</text>
<text x="159.6" y="64">30</text>
<text x="159.6" y="62.2">31</text>
<text x="159.6" y="60.4">32</text>
<text x="121.6" y="69.3">10</text>
<text x="121.6" y="71.1">11</text>
<text x="122.4" y="67.5">9</text>
<text x="159.6" y="71.1">26</text>
<text x="159.6" y="69.3">27</text>
<text x="159.6" y="67.5">28</text>
<text x="121.6" y="72.9">12</text>
<text x="159.6" y="72.9">25</text>
<text x="197.3" y="75">VDD5V</text>
<text x="218.5" y="76.4">2</text>
<text x="218.5" y="74.7">3</text>
<text x="218.5" y="72.9">4</text>
<text x="232.9" y="75">VDD5V</text>
<text x="250.5" y="76.4">2</text>
<text x="250.5" y="74.7">3</text>
<text x="250.5" y="72.9">4</text>
<text x="131.7" y="83.1" transform="rotate(-90 131.7 83.1)">13</text>
<text x="133.5" y="83.1" transform="rotate(-90 133.5 83.1)">14</text>
<text x="135.2" y="83.1" transform="rotate(-90 135.2 83.1)">15</text>
<text x="137" y="83.1" transform="rotate(-90 137 83.1)">16</text>
<text x="138.8" y="83.1" transform="rotate(-90 138.8 83.1)">17</text>
<text x="140.6" y="83.1" transform="rotate(-90 140.6 83.1)">18</text>
<text x="142.3" y="83.1" transform="rotate(-90 142.3 83.1)">19</text>
<text x="144.1" y="83.1" transform="rotate(-90 144.1 83.1)">20</text>
<text x="145.9" y="83.1" transform="rotate(-90 145.9 83.1)">21</text>
<text x="147.7" y="83.1" transform="rotate(-90 147.7 83.1)">22</text>
<text x="149.5" y="83.1" transform="rotate(-90 149.5 83.1)">23</text>
<text x="151.2" y="83.1" transform="rotate(-90 151.2 83.1)">24</text>
<text x="218.5" y="78.2">1</text>
<text x="250.5" y="78.2">1</text>
<text x="30.3" y="88.5">VDD3V3</text>
<text x="148.1" y="93.9">VDD3V3</text>
<text x="197.3" y="94.6">VDD5V</text>
<text x="218.5" y="96">2</text>
<text x="218.5" y="94.2">3</text>
<text x="218.5" y="92.4">4</text>
<text x="232.9" y="94.6">VDD5V</text>
<text x="250.5" y="96">2</text>
<text x="250.5" y="94.2">3</text>
<text x="250.5" y="92.4">4</text>
<text x="73" y="99.2">VDD3V3</text>
<text x="218.5" y="97.8">1</text>
<text x="250.5" y="97.8">1</text>
<text x="78" y="106.7">1</text>
<text x="86.7" y="106.7">2</text>
<text x="32.1" y="109" transform="rotate(-90 32.1 109)">2</text>
<text x="33.9" y="109" transform="rotate(-90 33.9 109)">4</text>
<text x="78" y="115.5">1</text>
<text x="86.7" y="115.5">2</text>
<text x="32.1" y="121.3" transform="rotate(-90 32.1 121.3)">1</text>
<text x="33.9" y="121.3" transform="rotate(-90 33.9 121.3)">3</text>
<text x="241.9" y="129.3">SDA</text>
<text x="241.9" y="127.5">SCL</text>
<text x="247.3" y="131">AREF</text>
<text x="247.3" y="129.3">D14</text>
<text x="247.3" y="127.5">D15</text>
<text x="252.1" y="131.6">8</text>
<text x="252.1" y="129.8">9</text>
<text x="252.1" y="128">10</text>
<text x="205.3" y="133">VDD3V3</text>
<text x="213.1" y="135.1">1</text>
<text x="213.1" y="136.9">2</text>
<text x="216" y="136.9">IOREF</text>
<text x="241.9" y="136.4">MISO</text>
<text x="241.9" y="134.6">SCK</text>
<text x="247.3" y="134.6">D13</text>
<text x="247.3" y="132.8">GND</text>
<text x="247.3" y="136.4">D12</text>
<text x="252.1" y="136.9">5</text>
<text x="252.1" y="135.1">6</text>
<text x="252.1" y="133.3">7</text>
<text x="199.1" y="142.6">VDD5V</text>
<text x="213.1" y="138.7">3</text>
<text x="213.1" y="140.4">4</text>
<text x="213.1" y="142.2">5</text>
<text x="213.1" y="144">6</text>
<text x="216" y="138.7">RESET</text>
<text x="216" y="140.5">3V3</text>
<text x="216" y="142.2">5V</text>
<text x="241.9" y="138.2">MOSI</text>
<text x="241.9" y="139.9">SS</text>
<text x="247.3" y="143.5">D8</text>
<text x="247.3" y="141.7">D9</text>
<text x="247.3" y="138.2">D11</text>
<text x="247.3" y="139.9">D10</text>
<text x="252.1" y="144">1</text>
<text x="252.1" y="142.2">2</text>
<text x="252.1" y="140.4">3</text>
<text x="252.1" y="138.7">4</text>
<text x="201.8" y="147.9">VIN</text>
<text x="213.1" y="145.8">7</text>
<text x="213.1" y="147.6">8</text>
<text x="216" y="144">GND</text>
<text x="216" y="145.8">GND</text>
<text x="216" y="147.6">VIN</text>
<text x="247.3" y="155.9">D7</text>
<text x="49.9" y="157.9">VBUS5V</text>
<text x="88.7" y="160">6</text>
<text x="109.8" y="160">2</text>
<text x="109.8" y="161.8">1</text>
<text x="213.1" y="160">1</text>
<text x="213.1" y="161.8">2</text>
<text x="216" y="161.6">A1</text>
<text x="216" y="159.9">A0</text>
<text x="247.3" y="161.3">D4</text>
<text x="247.3" y="157.7">D6</text>
<text x="247.3" y="159.5">D5</text>
<text x="252.1" y="161.8">5</text>
<text x="252.1" y="160">6</text>
<text x="252.1" y="158.2">7</text>
<text x="252.1" y="156.4">8</text>
<text x="21.8" y="165.3">S1</text>
<text x="87.8" y="167.1">12</text>
<text x="87.8" y="165.3">13</text>
<text x="87.8" y="163.6">14</text>
<text x="109.8" y="163.6">28</text>
<text x="109.8" y="165.3">27</text>
<text x="109.8" y="167.1">26</text>
<text x="213.1" y="163.6">3</text>
<text x="213.1" y="165.3">4</text>
<text x="213.1" y="167.1">5</text>
<text x="216" y="165.2">A3</text>
<text x="216" y="167">A4</text>
<text x="216" y="163.4">A2</text>
<text x="241.9" y="166.6">TX</text>
<text x="247.3" y="166.6">D1</text>
<text x="247.3" y="164.8">D2</text>
<text x="247.3" y="163">D3</text>
<text x="252.1" y="167.1">2</text>
<text x="252.1" y="165.3">3</text>
<text x="252.1" y="163.6">4</text>
<text x="35.2" y="168.9">1</text>
<text x="35.2" y="170.7">2</text>
<text x="35.2" y="172.4">3</text>
<text x="87.8" y="172.4">10</text>
<text x="87.8" y="168.9">11</text>
<text x="109.8" y="172.4">23</text>
<text x="109.8" y="170.7">24</text>
<text x="109.8" y="168.9">25</text>
<text x="213.1" y="168.9">6</text>
<text x="216" y="168.7">A5</text>
<text x="241.9" y="168.4">RX</text>
<text x="247.3" y="168.4">D0</text>
<text x="252.1" y="168.9">1</text>
<text x="21.8" y="179.6">S4</text>
<text x="35.2" y="174.2">4</text>
<text x="35.2" y="176">5</text>
<text x="88.7" y="179.6">7</text>
<text x="88.7" y="177.8">8</text>
<text x="88.7" y="174.2">9</text>
<text x="109.8" y="179.6">20</text>
<text x="109.8" y="177.8">21</text>
<text x="109.8" y="176">22</text>
<text x="53.1" y="184.9">1</text>
<text x="68.9" y="184.9">6</text>
<text x="88.7" y="183.1">4</text>
<text x="88.7" y="181.3">5</text>
<text x="109.8" y="184.9">17</text>
<text x="109.8" y="183.1">18</text>
<text x="109.8" y="181.3">19</text>
<text x="53.1" y="188.4">2</text>
<text x="68.9" y="188.4">5</text>
<text x="87.8" y="188.4">29</text>
<text x="88.7" y="186.7">3</text>
<text x="109.8" y="188.4">15</text>
<text x="109.8" y="186.7">16</text>
<text x="53.1" y="192">3</text>
<text x="68.9" y="192">4</text>
<text x="226.5" y="205.8">Date:</text>
<text x="233.8" y="205.8">Tuesday, January 27, 2015</text>
<text x="262" y="205.8">Sheet</text>
<text x="270.9" y="205.8">2</text>
<text x="276.2" y="205.8">of</text>
<text x="281.6" y="205.8">3</text>
</g>
<g font-size="1.6" fill="#00f">
<text x="150.9" y="37" transform="rotate(-90 150.9 37)">SWCLK</text>
<text x="164.1" y="56.5">SWDIO</text>
<text x="29.8" y="169.4">VBUS</text>
<text x="31.4" y="171.2">DM</text>
<text x="31.6" y="172.9">DP</text>
<text x="26" y="174.6" transform="rotate(-90 26 174.6)">SHD</text>
<text x="30.5" y="176.5">GND</text>
<text x="32.1" y="174.7">ID</text>
</g>
<g font-size="1.6" fill="#004080">
<text x="132.4" y="51.5" transform="rotate(-90 132.4 51.5)">VDD2</text>
<text x="134.2" y="51.3" transform="rotate(-90 134.2 51.3)">VSS2</text>
<text x="136" y="50.2" transform="rotate(-90 136 50.2)">PB9</text>
<text x="137.8" y="50.2" transform="rotate(-90 137.8 50.2)">PB8</text>
<text x="139.5" y="52.6" transform="rotate(-90 139.5 52.6)">BOOT0</text>
<text x="141.3" y="50.2" transform="rotate(-90 141.3 50.2)">PB7</text>
<text x="143.1" y="50.2" transform="rotate(-90 143.1 50.2)">PB6</text>
<text x="144.9" y="50.2" transform="rotate(-90 144.9 50.2)">PB5</text>
<text x="146.7" y="50.2" transform="rotate(-90 146.7 50.2)">PB4</text>
<text x="148.4" y="50.2" transform="rotate(-90 148.4 50.2)">PB3</text>
<text x="150.2" y="51.1" transform="rotate(-90 150.2 51.1)">PA15</text>
<text x="152" y="51.1" transform="rotate(-90 152 51.1)">PA14</text>
<text x="125.5" y="54.1">VBAT</text>
<text x="125.5" y="55.8">PC13</text>
<text x="125.5" y="57.6">PC14/OSC32_IN</text>
<text x="125.5" y="59.4">PC15/OSC32_OUT</text>
<text x="153.5" y="59.4">PA12</text>
<text x="153.5" y="57.6">PA13</text>
<text x="154.5" y="55.8">PF6</text>
<text x="154.5" y="54.1">PF7</text>
<text x="125.5" y="61.2">PF0/OSC_IN</text>
<text x="125.5" y="62.9">PF1/OSC_OUT</text>
<text x="125.5" y="64.7">NRST</text>
<text x="153.5" y="62.9">PA10</text>
<text x="153.5" y="61.2">PA11</text>
<text x="154.4" y="64.7">PA9</text>
<text x="125.5" y="66.5">VSSA</text>
<text x="125.5" y="68.3">VDDA</text>
<text x="125.5" y="70.1">PA0</text>
<text x="125.5" y="71.8">PA1</text>
<text x="153.5" y="71.8">PB13</text>
<text x="153.5" y="70.1">PB14</text>
<text x="153.5" y="68.3">PB15</text>
<text x="154.4" y="66.5">PA8</text>
<text x="125.5" y="73.6">PA2</text>
<text x="153.5" y="73.6">PB12</text>
<text x="132.4" y="79.1" transform="rotate(-90 132.4 79.1)">PA3</text>
<text x="134.2" y="79.1" transform="rotate(-90 134.2 79.1)">PA4</text>
<text x="136" y="79.1" transform="rotate(-90 136 79.1)">PA5</text>
<text x="137.8" y="79.1" transform="rotate(-90 137.8 79.1)">PA6</text>
<text x="139.5" y="79.1" transform="rotate(-90 139.5 79.1)">PA7</text>
<text x="141.3" y="79.1" transform="rotate(-90 141.3 79.1)">PB0</text>
<text x="143.1" y="79.1" transform="rotate(-90 143.1 79.1)">PB1</text>
<text x="144.9" y="79.1" transform="rotate(-90 144.9 79.1)">PB2</text>
<text x="146.7" y="79.1" transform="rotate(-90 146.7 79.1)">PB10</text>
<text x="148.4" y="79.1" transform="rotate(-90 148.4 79.1)">PB11</text>
<text x="150.2" y="79.1" transform="rotate(-90 150.2 79.1)">VSS1</text>
<text x="152" y="79.1" transform="rotate(-90 152 79.1)">VDD1</text>
<text x="91.7" y="160.7">VDD</text>
<text x="106.1" y="160.7">RI</text>
<text x="91.7" y="167.9">SUSPEND</text>
<text x="91.7" y="166.1">NC2</text>
<text x="91.7" y="164.3">NC3</text>
<text x="104.2" y="162.5">DCD</text>
<text x="104.3" y="166.1">DSR</text>
<text x="104.4" y="164.3">DTR</text>
<text x="104.5" y="167.9">TXD</text>
<text x="91.7" y="173.2">NC1</text>
<text x="91.7" y="169.6">SUSPEND</text>
<text x="104.3" y="169.6">RXD</text>
<text x="104.5" y="173.2">CTS</text>
<text x="104.5" y="171.4">RTS</text>
<text x="91.7" y="178.5">VBUS</text>
<text x="91.7" y="175">RST</text>
<text x="103.6" y="178.5">NC10</text>
<text x="103.6" y="176.7">NC11</text>
<text x="56.1" y="185.6">I/O11</text>
<text x="62.9" y="185.6">I/O12</text>
<text x="91.7" y="183.9">D+</text>
<text x="91.7" y="182.1">D-</text>
<text x="91.7" y="180.3">VREGIN</text>
<text x="104.5" y="185.6">NC6</text>
<text x="104.5" y="183.9">NC7</text>
<text x="104.5" y="182.1">NC8</text>
<text x="104.5" y="180.3">NC9</text>
<text x="56.1" y="189.2">GND</text>
<text x="62.4" y="189.2">VBUS</text>
<text x="91.7" y="187.4">GND</text>
<text x="91.7" y="189.2">EP</text>
<text x="104.5" y="189.2">NC4</text>
<text x="104.5" y="187.4">NC5</text>
<text x="56.1" y="192.7">I/O21</text>
<text x="62.9" y="192.7">I/O22</text>
</g>
<g font-size="1.3">
<text x="30.9" y="1.3">5</text>
<text x="89" y="1.3">4</text>
<text x="147" y="1.3">3</text>
<text x="205.1" y="1.3">2</text>
<text x="263.2" y="1.3">1</text>
<text x=".6" y="28.4">D</text>
<text x="292.7" y="28.4">D</text>
<text x=".6" y="79.5">C</text>
<text x="292.7" y="79.5">C</text>
<text x=".6" y="130.6">B</text>
<text x="292.7" y="130.6">B</text>
<text x=".6" y="181.7">A</text>
<text x="292.7" y="181.7">A</text>
<text x="30.9" y="207.4">5</text>
<text x="89" y="207.4">4</text>
<text x="147" y="207.4">3</text>
<text x="205.1" y="207.4">2</text>
<text x="263.2" y="207.4">1</text>
</g>
</svg>
